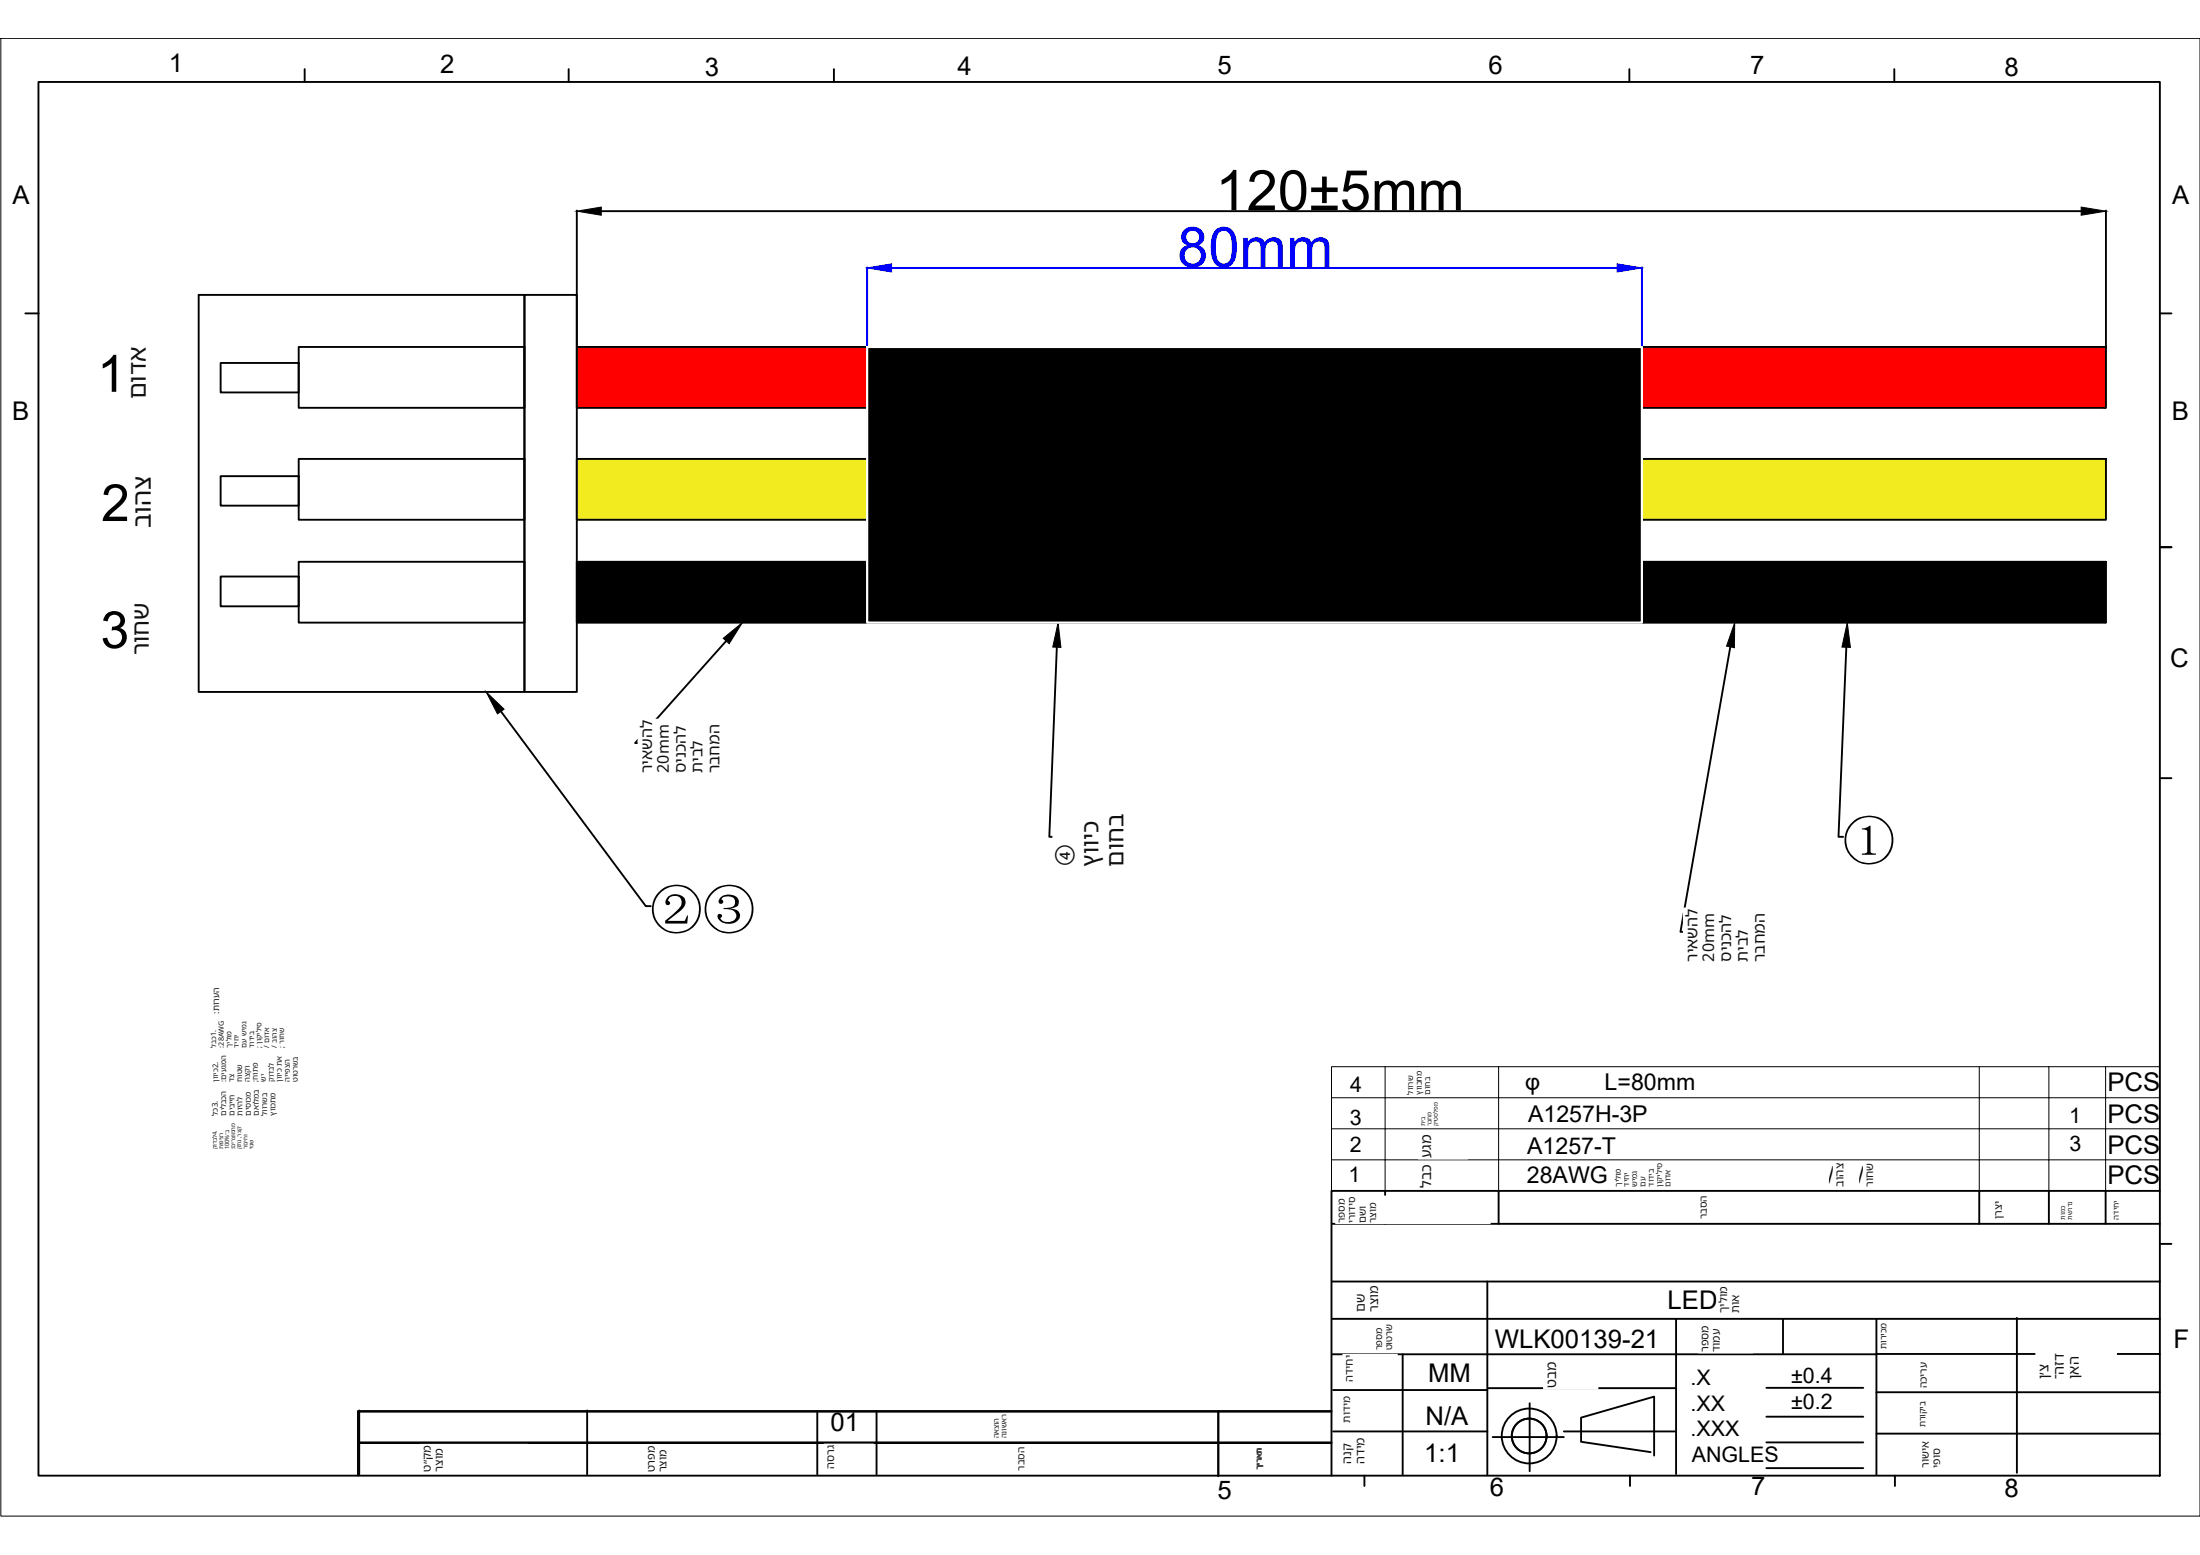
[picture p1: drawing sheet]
<svg xmlns="http://www.w3.org/2000/svg" width="297mm" height="210mm" viewBox="0 0 297 210" stroke-linecap="round" stroke-linejoin="round" font-family="sans-serif">
<!-- layer: 0 -->
<g fill="none" stroke="#000" stroke-width=".25">
<path d="M5.2 11.1h286.4v188.1h-286.4zM41.1 9.3v1.8M76.8 9.3v1.8M112.6 9.3v1.8M220 9.3v1.8M255.8 9.3v1.8M26.8 39.8h44v53.6h-44zM70.8 39.8h7.1v53.6h-7.1zM77.9 28.4v18.4M81.2 28.5h199.8M284.3 28.4v18.4M3.4 42.3h1.8"/>
<path d="M29.8 49h10.5v4h-10.5zM40.3 46.8h30.5v8.2h-30.5zM77.9 46.8h206.4v8.2h-206.4zM291.6 42.3h1.6M29.8 77.8h10.5v4h-10.5zM29.8 64.3h10.5v4h-10.5zM40.3 61.9h30.5v8.3h-30.5zM40.3 75.8h30.5v8.2h-30.5zM77.9 61.9h206.4v8.3h-206.4zM77.9 75.8h206.4v8.2h-206.4zM291.6 73.8h1.6M291.6 73.9h1.6"/>
<path d="M67.6 96l19.6 26.3h.7M98 86.5l-12.2 13.8h.6M142.7 87.3l-1 25.7h.6M233.6 87.3l-6.7 38.5h.7M249.3 87.3l-1.1 25.7h.7M291.6 105h1.6M179.9 178h111.7M179.9 173h111.7M179.9 165.2h111.7M187 160.8v4.4M200.8 173v26.1M202.3 160.8v4.4"/>
<path d="M226.3 178v21M240.7 178v4.7M253.4 178v21.1M267.2 160.8v4.4M272.3 177.9v20.9M276.6 160.8v4.4M284.3 160.8v4.4M291.6 160.8h-111.8v38.4M291.6 167.9h1.6M48.3 190.5h131.5M48.5 194.7h131.3M48.5 194.8h131.3"/>
<path d="M48.5 190.4v8.6M79.3 190.4v8.6M110.3 190.5v8.5M118.3 190.5v8.5M164.5 190.5v8.8M179.8 190.6h-131.5v8.6M179.9 182.8h73.5M180 187.6h20.8M180 193.2h20.8M184.2 199.2v1.4M189.4 182.8v16.3M200.9 187.4h25.4"/>
<path d="M201.5 194h9.6M206.5 189.4v9.2M211.1 193.2h15M220.1 199.2v1.4M222.9 196l-9.4-1.4v-3.2l9.8-2.9v8M238.5 187.3h13.1M238.5 191.2h13.1M238.5 194.7h13.1M238.5 198.2h13.1M253.4 182.8h38.2M253.4 187.9h38.2M253.4 193.5h38.2"/>
<path d="M255.8 199.2v1.4M285.3 182.8h.1"/>
<circle cx="206.5" cy="193.8" r="3.7"/>
<circle cx="206.5" cy="193.8" r="2.35"/>
</g>
<!-- layer: DIM -->
<path d="M.1 5.2h296.9v199.5h-296.9z" fill="none" stroke="#000" stroke-width=".14"/>
<!-- layer: 0 -->
<path d="M179.8 148.2v-4.2h7.2v4.2h-7.2v4.2M187 144h15.3v4.2h-15.3v4.2h-7.2v4.2M202.3 144h64.9v4.2h-64.9v4.2h-15.3v4.2h15.3v4.2M267.2 144h9.4v4.2h-9.4v4.2h-64.9v4.2h64.9v4.2M276.6 144h7.7v4.2h-7.7v4.2h-9.4v4.2h9.4v4.2M284.3 144h7.3M291.6 148.2h-7.3v4.2h-7.7v4.2h7.7v4.2M291.6 152.4h-7.3v4.2h7.3M179.8 160.8v-4.2h7.2v4.2" fill="none" stroke="#000" stroke-width=".14"/>
<path d="M77.9 46.8l206.4 8.2v-8.2zM77.9 46.8l206.4 8.2h-206.4z" fill="#f00" stroke="#f00" stroke-width=".14"/>
<path d="M77.9 61.9l206.4 8.3v-8.3zM77.9 61.9l206.4 8.3h-206.4z" fill="#f1eb1f" stroke="#f1eb1f" stroke-width=".14"/>
<g fill="#000" stroke="#000" stroke-width=".14">
<path d="M77.9 28.5l3.3-.5v1.1zM281 28l3.3 .5-3.3 .6zM65.6 93.4l2.5 2.3-.9 .7zM97.6 86.2l2.6-2.2-1.7 2.9zM142.9 84l.3 3.4-1.1-.1zM234.2 84v3.4l-1.1-.2zM249.4 84l.4 3.4-1.1-.1z"/>
<path d="M117.1 46.8l104.6 37.2v-37.2zM117.1 46.8l104.6 37.2h-104.6z"/>
<path d="M77.9 75.8l206.4 8.2v-8.2zM77.9 75.8l206.4 8.2h-206.4z"/>
</g>
<path d="M117.1 36.1v18.9M120.4 36.2h97.9M221.7 36.1v18.9" fill="none" stroke="#00f" stroke-width=".25"/>
<g fill="#00f" stroke="#00f" stroke-width=".14">
<path d="M117.1 36.2l3.3-.6v1.1z"/>
<path d="M218.3 35.6l3.4 .6-3.4 .5z"/>
</g>
<path d="M117.1 46.8h104.6v37.2h-104.6z" fill="none" stroke="#fff" stroke-width=".3"/>
<g fill="#fff" stroke="#fff" stroke-width=".35">
<path d="M180.5 161.6h20.6v3.5h-20.6z"/>
<path d="M278.1 162.2h5v2.5h-5z"/>
<path d="M285.2 162.1h5.1v2.5h-5.1z"/>
<path d="M182.8 173.5h14.2v3.5h-14.2z"/>
<path d="M185.6 178.7h7.1v3.6h-7.1z"/>
<path d="M181.4 182.9h7.1v3.6h-7.1z"/>
<path d="M181.1 188.5h7.1v3.5h-7.1z"/>
<path d="M181 194h7.2v3.6h-7.2z"/>
<path d="M208.5 183.8h7.1v3.6h-7.1z"/>
<path d="M229.4 179h7.1v3.5h-7.1z"/>
<path d="M253.7 178.6h12.5v3.5h-12.5z"/>
<path d="M259 189.1h7.1v3.6h-7.1z"/>
<path d="M259.2 194.6h7.1v3.5h-7.1z"/>
<path d="M259 183.9h7.1v3.5h-7.1z"/>
<path d="M269.1 162.1h6.2v2.5h-6.2z"/>
<path d="M169.4 195.5h6v2.9h-6z"/>
<path d="M275 182.6h10.7v3.6h-10.7z"/>
<path d="M56.9 195.1h14.2v3.5h-14.2z"/>
<path d="M111.4 195h6.4v3.2h-6.4z"/>
<path d="M137.2 195.3h6.4v3.2h-6.4z"/>
<path d="M169.4 195.4h6v2.9h-6z"/>
<path d="M134 190.9h12.8v3.2h-12.8z"/>
<path d="M87.2 195.2h14.2v3.6h-14.2z"/>
<path d="M229.3 161.3h6.4v3.2h-6.4z"/>
<path d="M191.6 157.1h6.4v3.2h-6.4z"/>
<path d="M191.6 153.1h6.4v3.2h-6.4z"/>
<path d="M191.8 148.8h6.4v3.2h-6.4z"/>
<path d="M189.9 144.5h9.6v3.2h-9.6z"/>
<path d="M231.9 173.7h10.7v3.5h-10.7z"/>
<path d="M218 157h28.8v3.2h-28.8z"/>
<path d="M247.6 157h3.2v3.2h-3.2z"/>
<path d="M251.7 157h3.2v3.2h-3.2z"/>
<path d="M28.6 133.3h10.7v3.5h-10.7z"/>
<path d="M28.4 137.8h72.9v3.6h-72.9z"/>
<path d="M28.6 142.5h42.7v3.5h-42.7z"/>
<path d="M28.6 147h46.2v3.6h-46.2z"/>
<path d="M28.6 151.6h74.7v3.6h-74.7z"/>
<path d="M142.3 109.9h21.3v7.1h-21.3z"/>
<path d="M17 46.8h7.1v7.1h-7.1z"/>
<path d="M17.5 64.2h7.1v7.1h-7.1z"/>
<path d="M17.4 81.4h7.1v7.1h-7.1z"/>
<path d="M86.3 97.2h42.6v7.1h-42.6z"/>
<path d="M227.4 122.7h42.7v7.1h-42.7z"/>
</g>
<text font-size="7.6" x="164.1" y="28.4">120±5mm</text>
<text font-size="7.6" fill="#00f" x="158.9" y="36">80mm</text>
<g font-size="7.1">
<text x="248.8" y="116">①</text>
<text x="87.8" y="125.3">②③</text>
</g>
<g font-size="6.9">
<text x="13.1" y="52.9">1</text>
<text x="13.7" y="70.3">2</text>
<text x="13.6" y="87.5">3</text>
</g>
<g font-size="3.5">
<text x="22.8" y="9.7">1</text>
<text x="59.4" y="9.8">2</text>
<text x="95.2" y="10.3">3</text>
<text x="129.3" y="10.1">4</text>
<text x="164.4" y="10">5</text>
<text x="201" y="10">6</text>
<text x="236.3" y="10">7</text>
<text x="270.6" y="10.2">8</text>
<text x="1.7" y="27.6">A</text>
<text x="293.3" y="27.6">A</text>
<text x="1.6" y="56.7">B</text>
<text x="293.2" y="56.7">B</text>
<text x="293" y="90.1">C</text>
<text x="284.6" y="147.3">PCS</text>
<text x="284.6" y="151.7">PCS</text>
<text x="284.6" y="155.8">PCS</text>
<text x="284.6" y="159.8">PCS</text>
<text x="225.2" y="176.7">LED</text>
<text x="201.8" y="182">WLK00139-21</text>
<text x="293.4" y="182">F</text>
<text x="192.8" y="186.6">MM</text>
<text x="112.1" y="193.2">01</text>
<text x="192.3" y="197.3">1:1</text>
<text x="192.5" y="192.3">N/A</text>
<text x="164.4" y="202.4">5</text>
<text x="201.2" y="202">6</text>
<text x="236.5" y="201.8">7</text>
<text x="270.6" y="202.1">8</text>
</g>
<text font-size="3.5" fill="#111" x="20.4" y="71.3" transform="rotate(-90 20.4 71.3)">בוהצ</text>
<text font-size="3.3" fill="#111" x="19.7" y="53.9" transform="rotate(-90 19.7 53.9)">םודא</text>
<g font-size="3.2" fill="#111">
<text x="20.1" y="88.5" transform="rotate(-90 20.1 88.5)">רוחש</text>
<text x="144.9" y="117" transform="rotate(-90 144.9 117)">4</text>
<text x="148.3" y="117" transform="rotate(-90 148.3 117)">ץוויכ</text>
<text x="151.7" y="117" transform="rotate(-90 151.7 117)">םוחב</text>
</g>
<g font-size="3.1">
<text x="205.9" y="147.2">φ</text>
<text x="216.7" y="147.2">L=80mm</text>
<text x="206.2" y="155.8">A1257-T</text>
<text x="206.3" y="151.5">A1257H-3P</text>
<text x="206.1" y="159.7">28AWG</text>
<text x="246.8" y="159.7">/</text>
<text x="250.9" y="159.7">/</text>
</g>
<g font-size="2.9">
<text x="182.3" y="147.5">4</text>
<text x="182.2" y="151.9">3</text>
<text x="182.3" y="155.5">2</text>
<text x="279.4" y="151.5">1</text>
<text x="279.4" y="155.4">3</text>
<text x="182.1" y="159.6">1</text>
<text x="228.2" y="187">.X</text>
<text x="228.2" y="190.4">.XX</text>
<text x="241.8" y="186.7">±0.4</text>
<text x="241.8" y="190.2">±0.2</text>
<text x="228.2" y="193.9">.XXX</text>
<text x="228.4" y="197.4">ANGLES</text>
</g>
<g font-size="2.2" fill="#111">
<text x="88" y="104.3" transform="rotate(-90 88 104.3)">ריאשהל</text>
<text x="90.3" y="104.3" transform="rotate(-90 90.3 104.3)">20mm</text>
<text x="92.6" y="104.3" transform="rotate(-90 92.6 104.3)">סינכהל</text>
<text x="94.9" y="104.3" transform="rotate(-90 94.9 104.3)">תיבל</text>
<text x="97.1" y="104.3" transform="rotate(-90 97.1 104.3)">רבחמה</text>
<text x="229.2" y="129.8" transform="rotate(-90 229.2 129.8)">ריאשהל</text>
<text x="231.5" y="129.8" transform="rotate(-90 231.5 129.8)">20mm</text>
<text x="233.7" y="129.8" transform="rotate(-90 233.7 129.8)">סינכהל</text>
<text x="236" y="129.8" transform="rotate(-90 236 129.8)">תיבל</text>
<text x="238.3" y="129.8" transform="rotate(-90 238.3 129.8)">רבחמה</text>
</g>
<g font-size="2" fill="#111">
<text x="193.2" y="160.3" transform="rotate(-90 193.2 160.3)">לבכ</text>
<text x="193.3" y="156.3" transform="rotate(-90 193.3 156.3)">עגמ</text>
<text x="276.6" y="186.2" transform="rotate(-90 276.6 186.2)">ן׳צ</text>
<text x="278.6" y="186.2" transform="rotate(-90 278.6 186.2)">־הזד</text>
<text x="280.7" y="186.2" transform="rotate(-90 280.7 186.2)">ןאה</text>
</g>
<text font-size="1.9" fill="#111" x="210.1" y="187.4" transform="rotate(-90 210.1 187.4)">טבמ</text>
<g font-size="1.7" fill="#111">
<text x="184.3" y="177" transform="rotate(-90 184.3 177)">םש</text>
<text x="186.1" y="177" transform="rotate(-90 186.1 177)">רצומ</text>
<text x="182.4" y="197.6" transform="rotate(-90 182.4 197.6)">הנק</text>
<text x="184.2" y="197.6" transform="rotate(-90 184.2 197.6)">הדימ</text>
</g>
<g font-size="1.6" fill="#111">
<text x="248.9" y="160.2" transform="rotate(-90 248.9 160.2)">בוהצ</text>
<text x="58.2" y="198.6" transform="rotate(-90 58.2 198.6)">ט״קמ</text>
<text x="59.8" y="198.6" transform="rotate(-90 59.8 198.6)">רצומ</text>
</g>
<g font-size="1.5" fill="#111">
<text x="252.9" y="160.2" transform="rotate(-90 252.9 160.2)">רוחש</text>
<text x="270.3" y="164.6" transform="rotate(-90 270.3 164.6)">ןרצי</text>
<text x="233.2" y="177.2" transform="rotate(-90 233.2 177.2)">ךילומ</text>
<text x="234.8" y="177.2" transform="rotate(-90 234.8 177.2)">תוא</text>
<text x="230.7" y="182.5" transform="rotate(-90 230.7 182.5)">רפסמ</text>
<text x="232.2" y="182.5" transform="rotate(-90 232.2 182.5)">דומע</text>
<text x="182.7" y="186.5" transform="rotate(-90 182.7 186.5)">הדיחי</text>
<text x="88.4" y="198.8" transform="rotate(-90 88.4 198.8)">טרפמ</text>
<text x="90" y="198.8" transform="rotate(-90 90 198.8)">רצומ</text>
<text x="112.6" y="198.2" transform="rotate(-90 112.6 198.2)">הסרג</text>
<text x="260.4" y="198.1" transform="rotate(-90 260.4 198.1)">רושיא</text>
<text x="262" y="198.1" transform="rotate(-90 262 198.1)">יפוס</text>
</g>
<g font-size="1.4" fill="#111">
<text x="181.6" y="165.1" transform="rotate(-90 181.6 165.1)">רפסמ</text>
<text x="183" y="165.1" transform="rotate(-90 183 165.1)">ירודיס</text>
<text x="184.4" y="165.1" transform="rotate(-90 184.4 165.1)">םשו</text>
<text x="185.8" y="165.1" transform="rotate(-90 185.8 165.1)">רצומ</text>
<text x="230.4" y="164.5" transform="rotate(-90 230.4 164.5)">רבסה</text>
<text x="260.2" y="187.4" transform="rotate(-90 260.2 187.4)">הכירע</text>
<text x="182.3" y="192" transform="rotate(-90 182.3 192)">תודימ</text>
<text x="138.3" y="198.5" transform="rotate(-90 138.3 198.5)">רבסה</text>
</g>
<g font-size="1.3" fill="#111">
<text x="186.6" y="182.3" transform="rotate(-90 186.6 182.3)">רפסמ</text>
<text x="188" y="182.3" transform="rotate(-90 188 182.3)">טוטרש</text>
</g>
<g font-size="1.2" fill="#111">
<text x="29.6" y="136.8" transform="rotate(-90 29.6 136.8)">:</text>
<text x="29.6" y="136.5" transform="rotate(-90 29.6 136.5)">תורעה</text>
<text x="254.7" y="182.1" transform="rotate(-90 254.7 182.1)">תוריכמ</text>
<text x="260" y="192.7" transform="rotate(-90 260 192.7)">תרוקיב</text>
</g>
<g font-size="1.1" fill="#111">
<text x="190.8" y="147.7" transform="rotate(-90 190.8 147.7)">לוורש</text>
<text x="192" y="147.7" transform="rotate(-90 192 147.7)">ץווכתמ</text>
<text x="193.1" y="147.7" transform="rotate(-90 193.1 147.7)">םוחב</text>
<text x="29.4" y="150.6" transform="rotate(-90 29.4 150.6)">לכ3.</text>
<text x="30.5" y="150.6" transform="rotate(-90 30.5 150.6)">םילבכה</text>
<text x="31.6" y="150.6" transform="rotate(-90 31.6 150.6)">םיבייח</text>
<text x="32.8" y="150.6" transform="rotate(-90 32.8 150.6)">תויהל</text>
<text x="33.9" y="150.6" transform="rotate(-90 33.9 150.6)">םיסוכמ</text>
<text x="35" y="150.6" transform="rotate(-90 35 150.6)">םאולמב</text>
<text x="36.1" y="150.6" transform="rotate(-90 36.1 150.6)">לוורשב</text>
<text x="37.2" y="150.6" transform="rotate(-90 37.2 150.6)">ץווכתמ</text>
<text x="218.8" y="160.2" transform="rotate(-90 218.8 160.2)">ךילומ</text>
<text x="220" y="160.2" transform="rotate(-90 220 160.2)">דיחי</text>
<text x="221.1" y="160.2" transform="rotate(-90 221.1 160.2)">שימג</text>
<text x="222.2" y="160.2" transform="rotate(-90 222.2 160.2)">םע</text>
<text x="223.3" y="160.2" transform="rotate(-90 223.3 160.2)">דודיב</text>
<text x="224.4" y="160.2" transform="rotate(-90 224.4 160.2)">ןוקיליס</text>
<text x="225.5" y="160.2" transform="rotate(-90 225.5 160.2)">םודא</text>
<text x="286.1" y="164.6" transform="rotate(-90 286.1 164.6)">הדיחי</text>
<text x="170.4" y="198.4" transform="rotate(-90 170.4 198.4)">ךיראת</text>
</g>
<g font-size="1" fill="#111">
<text x="29.2" y="141.4" transform="rotate(-90 29.2 141.4)">לבכ1.</text>
<text x="30.2" y="141.4" transform="rotate(-90 30.2 141.4)">:28AWG</text>
<text x="31.2" y="141.4" transform="rotate(-90 31.2 141.4)">ךילומ</text>
<text x="32.3" y="141.4" transform="rotate(-90 32.3 141.4)">דיחי</text>
<text x="33.3" y="141.4" transform="rotate(-90 33.3 141.4)">םע שימג</text>
<text x="34.3" y="141.4" transform="rotate(-90 34.3 141.4)">דודיב</text>
<text x="35.3" y="141.4" transform="rotate(-90 35.3 141.4)">;</text>
<text x="35.3" y="140.9" transform="rotate(-90 35.3 140.9)">ןוקיליס</text>
<text x="36.3" y="141.4" transform="rotate(-90 36.3 141.4)">/ םודא</text>
<text x="37.4" y="141.4" transform="rotate(-90 37.4 141.4)">/ בוהצ</text>
<text x="38.4" y="141.4" transform="rotate(-90 38.4 141.4)">;</text>
<text x="38.4" y="140.9" transform="rotate(-90 38.4 140.9)">רוחש</text>
<text x="29.4" y="146" transform="rotate(-90 29.4 146)">ןוויכ2.</text>
<text x="30.5" y="146" transform="rotate(-90 30.5 146)">:</text>
<text x="30.5" y="145.7" transform="rotate(-90 30.5 145.7)">םיעגמה</text>
<text x="31.6" y="146" transform="rotate(-90 31.6 146)">דצ</text>
<text x="32.7" y="146" transform="rotate(-90 32.7 146)">חוטש</text>
<text x="33.8" y="146" transform="rotate(-90 33.8 146)">הצקו</text>
<text x="34.8" y="146" transform="rotate(-90 34.8 146)">;</text>
<text x="34.8" y="145.7" transform="rotate(-90 34.8 145.7)">חותפ</text>
<text x="35.9" y="146" transform="rotate(-90 35.9 146)">שי</text>
<text x="37" y="146" transform="rotate(-90 37 146)">קודבל</text>
<text x="38.1" y="146" transform="rotate(-90 38.1 146)">ןוויכ תא</text>
<text x="39.1" y="146" transform="rotate(-90 39.1 146)">הייפצה</text>
<text x="40.2" y="146" transform="rotate(-90 40.2 146)">טוטרשב</text>
<text x="134.8" y="194.1" transform="rotate(-90 134.8 194.1)">האצוה</text>
<text x="135.9" y="194.1" transform="rotate(-90 135.9 194.1)">הנושאר</text>
</g>
<g font-size=".9" fill="#111">
<text x="278.8" y="164.7" transform="rotate(-90 278.8 164.7)">תומכ</text>
<text x="279.8" y="164.7" transform="rotate(-90 279.8 164.7)">תשרדנ</text>
</g>
<g font-size=".8" fill="#111">
<text x="29.3" y="155.2" transform="rotate(-90 29.3 155.2)">קודבל4.</text>
<text x="30.1" y="155.2" transform="rotate(-90 30.1 155.2)">תופיצר</text>
<text x="30.9" y="155.2" transform="rotate(-90 30.9 155.2)">100%־ב</text>
<text x="31.8" y="155.2" transform="rotate(-90 31.8 155.2)">:</text>
<text x="31.8" y="154.9" transform="rotate(-90 31.8 154.9)">םירצומהמ</text>
<text x="32.6" y="155.2" transform="rotate(-90 32.6 155.2)">קתנ ,רצק</text>
<text x="33.4" y="155.2" transform="rotate(-90 33.4 155.2)">רוביחו</text>
<text x="34.2" y="155.2" transform="rotate(-90 34.2 155.2)">יוגש</text>
<text x="192.4" y="152" transform="rotate(-90 192.4 152)">תיב</text>
<text x="193.3" y="152" transform="rotate(-90 193.3 152)">רבחמ</text>
<text x="194.1" y="152" transform="rotate(-90 194.1 152)">קיטסלפמ</text>
</g>
</svg>
